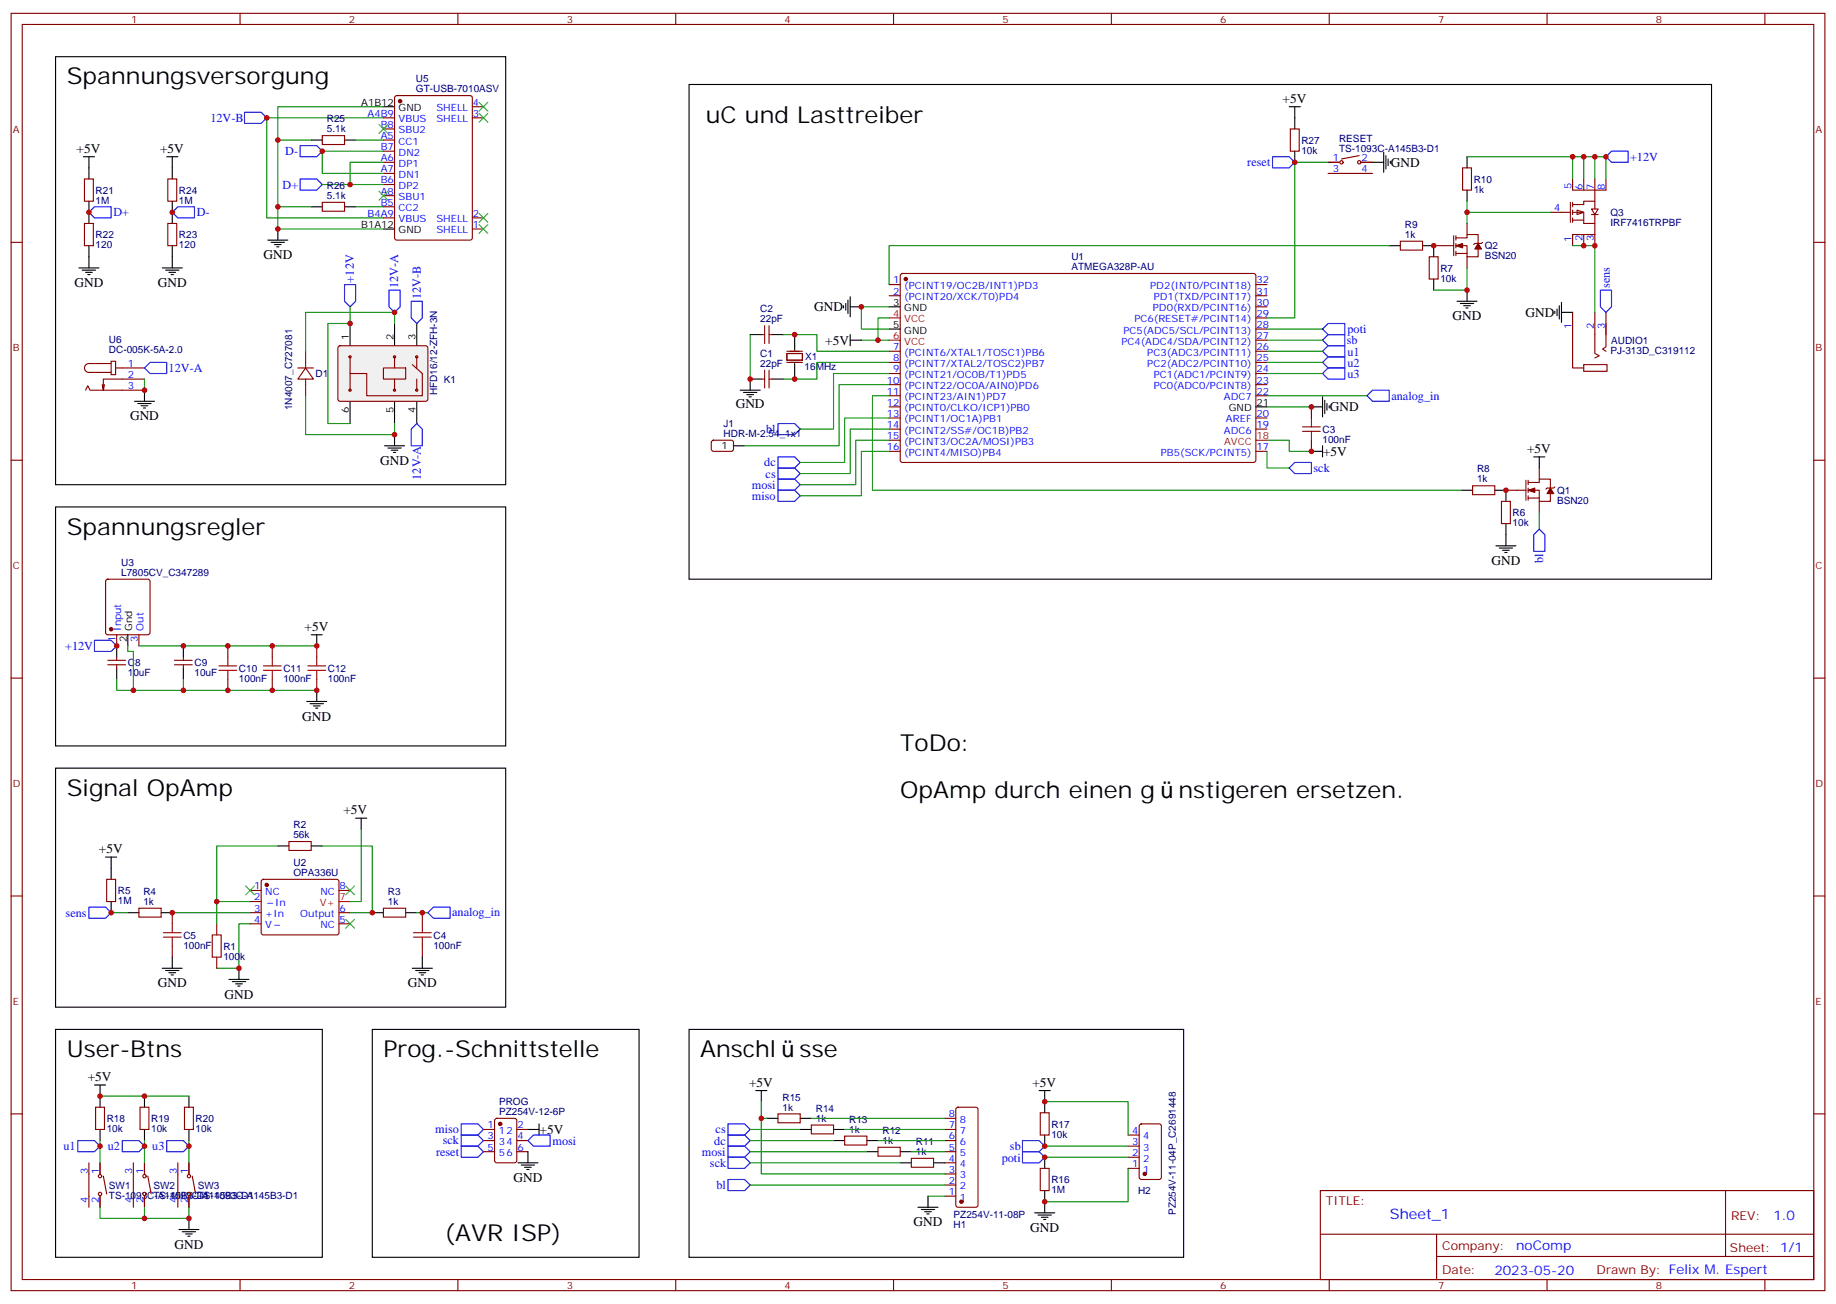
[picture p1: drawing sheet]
<svg xmlns="http://www.w3.org/2000/svg" width="583mm" height="414mm" viewBox="0 0 583 414" stroke-linecap="round" stroke-linejoin="round" font-family="sans-serif">
<g fill="none" stroke="#870000" stroke-width=".35">
<path d="M3.5 4.2h575.8v405.4h-575.8zM7.1 7.8h568.6v398.2h-568.6zM76.2 4.2v3.6M145.3 4.2v3.6M214.5 4.2v3.6M283.6 4.2v3.6M352.8 4.2v3.6M421.9 4.2v3.6M491.1 4.2v3.6M560.2 4.2v3.6M464.3 53.3h2.8v7h-2.8zM499.2 56.8v3.5h10.6v-3.5"/>
<path d="M502.7 56.8v3.5M506.2 56.8v7.1M3.5 76.9h3.6M444.5 76.6h7.1v2.8h-7.1zM455.1 78h6.3M461.4 74.8v6.3M462.1 75.5h3.6v-1.1h3.5v2.9M462.1 78h3.6v3.5h3.5v-2.5M462.1 74.8v1.4M462.1 77.3v1.4M462.1 79.7v1.4M465.7 70.9v3.5"/>
<path d="M470.6 76.9l-.3 .4h-2.2l-.3 .3M492.1 67.4h6.4M502.7 74.4v3.6M506.2 70.9v7.1M506.2 74.4h-7v3.6M575.7 76.9h3.6M282.2 90.3h3.6M282.2 93.8h3.6M286 87l.5-.2h111.7l.4 .7v58.8l-.7 .5-111.7-.1-.4-.7v-58.5zM398.6 90.3h3.6M398.6 93.8h3.6M398.6 97.4h3.6"/>
<path d="M453.7 81.5h2.8v7h-2.8zM462.1 80.4h3.6M465.7 81.5v3.5M241.7 106.2h1M242.7 103.4v5.6M242.7 117.5v5.6M244.1 103.4v5.6M244.1 117.5v5.6M244.1 106.2h1.1M249.8 112.2h4.9v2.1h-4.9zM249.8 111.5h4.9M249.8 115h4.9"/>
<path d="M282.2 111.5h3.6M282.2 115h3.6M282.2 118.5h3.6M398.6 111.5h3.6M398.6 115h3.6M398.6 118.5h3.6M398.6 107.9h3.6M398.6 104.4h3.6M398.6 100.9h3.6M226 139.9l.5-.2 5.9 .1 .4 .6v2.4l-.7 .4h-5.9l-.4-.7v-2.1zM241.7 120.3h1M244.1 120.3h1.1"/>
<path d="M282.2 122.1h3.6M282.2 125.6h3.6M282.2 129.1h3.6M282.2 132.6h3.6M282.2 136.2h3.6M282.2 139.7h3.6M398.6 122.1h3.6M398.6 125.6h3.6M398.6 132.6h3.6M398.6 136.2h3.6M416.3 129.1v3.5M416.3 139.7v3.5"/>
<path d="M3.5 146h3.6M282.2 143.2h3.6M398.6 143.2h3.6M467.4 154.2h7.1v2.8h-7.1zM476.6 159.1h2.8v7.1h-2.8zM478 155.6h6.4M484.4 152.4v6.3M485.1 153.1h3.5v-1.1h3.5v2.9M485.1 155.6h3.5v3.5h3.5v-2.5M485.1 158h3.5M485.1 152.4v1.4M485.1 154.9v1.4"/>
<path d="M485.1 157.3v1.4M488.6 148.5v3.5M488.6 159.1v3.5M493.5 154.5l-.3 .4h-2.1l-.4 .3M575.7 146h3.6M3.5 215.2h3.6M575.7 215.2h3.6M33.9 279h2.8v7.1h-2.8zM83.1 279.3l.5-.3h23.3l.5 .3 .2 .5-.1 16.5-.6 .4-23.6-.1-.4-.6v-16.2zM91.7 267.1h7.1v2.8h-7.1zM3.5 284.3h3.6M44.1 288.2h7.1v2.8h-7.1z"/>
<path d="M54.7 289.6v3.6M68.8 293.2v3.5M79.4 282.6h3.5M79.4 286.1h3.5M79.4 289.6h3.5M79.4 293.2h3.5M107.6 282.6h3.5M107.6 289.6h3.5M107.6 293.2h3.5M121.7 288.2h7.1v2.8h-7.1zM134.1 289.6v3.6M575.7 284.3h3.6"/>
<path d="M54.7 300.2v3.5M68.8 303.7v3.6M134.1 300.2v3.5M3.5 353.5h3.6M575.7 353.5h3.6M419.1 377.8h156.6v28.2h-156.6zM547.7 377.8v20.9M419.1 391.7h156.5M456 398.7h119.6M456 391.7v14.1M76.2 406v3.6M145.3 406v3.6"/>
<path d="M214.5 406v3.6M283.6 406v3.6M352.8 406v3.6M421.9 406v3.6M491.1 406v3.6M560.2 406v3.6"/>
</g>
<g fill="#870000" stroke="#870000" stroke-width=".35">
<path d="M492.1 154.9l1.1 1.7h-2.1z"/>
<path d="M485.1 155.6l2.1-.7v1.4z"/>
<path d="M469.2 77.3l1.1 1.7h-2.2z"/>
<path d="M462.1 78l2.2-.7v1.4z"/>
<circle cx="287.5" cy="88.5" r=".53"/>
<circle cx="84.7" cy="280.8" r=".53"/>
</g>
<g fill="none" stroke="#000" stroke-width=".35">
<path d="M465.7 49.7v3.6M441 78h3.5M451.6 78h3.5v3.5M465.7 60.3v3.6M267.8 97v.7M268.5 96.3v2.1M269.2 95.2v4.3M269.9 97.4h3.5M269.9 94.2v6.3M282.2 97.4h3.6M455.1 88.5v3.6M462.5 95.6h6.3"/>
<path d="M463.5 96.3h4.3M464.6 97h2.1M465.3 97.7h.7M465.7 92.1v3.5M238.1 106.2h3.6M245.2 106.2h3.5M252.2 106.2v4.9M252.2 115.4v4.9M269.9 106.2v3.5M269.9 107.9h3.5M282.2 104.4h3.6M234.9 123.8h6.4"/>
<path d="M236 124.5h4.2M237.1 125.2h2.1M237.8 125.9h.7M241.7 120.3h-3.6v3.5M245.2 120.3h3.5M398.6 129.1h3.6M416.3 129.1h3.5M419.8 125.9v6.4M420.5 127v4.2M421.2 128.1v2.1M421.9 128.8v.7M232.8 141.5h3.6"/>
<path d="M416.3 143.2h3.5M419.8 141.5v3.5M463.9 155.6h3.5M474.5 155.6h3.5v3.5M486.8 145h3.6M488.6 145v3.5M474.8 173.2h6.4M475.9 173.9h4.2M477 174.6h2.1M477.7 175.3h.7M478 166.2v7M112.9 259.6h3.5"/>
<path d="M114.7 259.6v3.6M33.5 272h3.5M35.3 272v7M88.2 268.5h3.5M98.8 268.5h3.5M35.3 286.1v3.5M40.6 289.6h3.5M51.2 289.6h3.5M118.2 289.6h3.5M128.8 289.6h3.5M51.5 307.3h6.4M52.6 308h4.2"/>
<path d="M53.6 308.7h2.1M54.3 309.4h.7M54.7 303.7v3.6M72.7 310.8h6.3M73.7 311.5h4.3M74.8 312.2h2.1M75.5 312.9h.7M75.8 307.3v3.5M130.9 307.3h6.3M131.9 308h4.3M133 308.7h2.1M133.7 309.4h.7"/>
<path d="M134.1 303.7v3.6"/>
</g>
<path d="M282.2 100.9h3.6M282.2 107.9h3.6M398.6 139.7h3.6M107.6 286.1h3.5" fill="none" stroke="#f00" stroke-width=".35"/>
<g fill="none" stroke="#008700" stroke-width=".35">
<path d="M441 78h-158.8v12.3M282.2 97.4h-8.8v7h8.8M465.7 85v7.1h-10.6M238.1 106.2v14.1M248.7 106.2h10.6v5.3h22.9M273.4 107.9h8.8M282.2 115h-22.9v5.3h-10.6M282.2 100.9h-3.5v7M282.2 118.5h-17.6v17.7h-10.6M402.2 107.9h17.6M402.2 104.4h17.6M282.2 122.1h-15.9v19.4h-29.9"/>
<path d="M402.2 139.7h7v3.5h7.1M402.2 129.1h14.1M402.2 125.6h31.7M488.6 162.6v5.3M88.2 268.5h-19.4v17.6M102.3 268.5h15.9v21.1h-7.1M114.7 263.2v22.9h-3.6M35.3 289.6h5.3M54.7 289.6h24.7M79.4 293.2h-3.6v14.1h-7M79.4 286.1h-10.6v7.1M132.3 289.6h3.5"/>
</g>
<g fill="none" stroke="#a10000" stroke-width=".35">
<path d="M413.5 136.9h5.6M413.5 135.5h5.6M416.3 132.6v2.9M416.3 136.9v2.8M51.9 297.4h5.6M51.9 296h5.6M54.7 293.2v2.8M54.7 297.4v2.8M67.4 296.7h2.8v7h-2.8zM131.2 297.4h5.7M131.2 296h5.7M134.1 293.2v2.8"/>
<path d="M134.1 297.4v2.8"/>
</g>
<path d="M78 281.2l2.8 2.8M80.8 281.2l-2.8 2.8M109.7 281.2l2.8 2.8M109.7 291.7l2.8 2.9M112.5 281.2l-2.8 2.8M112.5 291.7l-2.8 2.9" fill="none" stroke="#3c3" stroke-width=".35"/>
<path d="M419.8 107.9l1.8-1.7h5.3v3.5h-5.3zM421.6 102.7h5.3v3.5h-5.3l-1.8-1.8zM246.9 134.4h5.3l1.8 1.8-1.8 1.7h-5.3zM433.9 125.6l1.8-1.8h5.3v3.6h-5.3zM488.6 167.9l1.8 1.8v5.3h-3.6v-5.3zM28.2 287.9h5.3l1.8 1.7-1.8 1.8h-5.3zM135.8 289.6l1.8-1.7h5.3v3.5h-5.3z" fill="none" stroke="#00f" stroke-width=".35"/>
<g fill="#fff" stroke="#870000" stroke-width=".35">
<path d="M500.6 66.7l2.1 .7-2.1 .7z"/>
<path d="M505.2 66.3h2.1l-1.1 1.8z"/>
</g>
<g fill="none" stroke="#870000" stroke-width=".35">
<path d="M121.7 37.4h3.5M125.5 30.5l.4-.2h23.3l.7 .5v44.7l-.4 .6-23.6 .1-.6-.5-.1-44.7zM149.9 33.9h3.6M149.9 37.4h3.6M121.7 58.6h3.5M121.7 55h3.5M121.7 51.5h3.5M121.7 48h3.5M121.7 44.4h3.5M121.7 40.9h3.5M121.7 69.1h3.5M121.7 65.6h3.5"/>
<path d="M121.7 62.1h3.5M149.9 69.1h3.6M149.9 72.7h3.6M498.5 64.2v6.4M499.2 67.4h3.5v3.5h3.5v-2.8M499.2 64.9h3.5v-1h3.5v2.4M499.2 69.8h3.5M499.2 64.2v1.4M499.2 66.7v1.4M499.2 69.1v1.5M505.2 68.1h2.1M499.2 99.1v17.7h3.5"/>
<path d="M506.2 99.1v13.1l1.4 .7-1.4 .7M509.8 99.1v7.1M111.1 118.5h5.3v7.1h17.7v-7.1l-3.2 2.9M111.1 113.2v10.6M121.7 116.8h7.1v3.5h-7.1zM125.2 113.2v3.6M132.3 113.2v3.6M502.7 115.7h7.4v2.1h-7.4zM509.8 102.7v7.4l-1.1 .7 1.1 .7M125.2 120.3v3.5M132.3 120.3v3.5M33.7 184l.5-.2h12.7l.5 .2 .2 .5v16.2l-.2 .5-.5 .2h-12.7l-.5-.2-.2-.5v-16.2z"/>
<path d="M34.2 209.5h5.7M34.2 211h5.7M37 201.4v3.6M37 208.5v1M37 211v1M44.1 201.4v3.6M55.4 209.5h5.6M55.4 211h5.6M58.2 208.5v1M58.2 211v1M72.3 205v3.5M72.3 215.5v3.6"/>
<path d="M86.4 205v3.5M86.4 215.5v3.6M100.5 205v3.5M100.5 215.5v3.6M30.3 351.4h2.9v7h-2.9zM44.4 351.4h2.9v7h-2.9zM58.6 351.4h2.8v7h-2.8zM246.9 353.5h7.1v2.8h-7.1zM257.5 357h7.1v2.8h-7.1zM299.9 358.4h3.5M299.9 354.9h3.5M303.6 351.6l.5-.2h5.6l.5 .2 .2 .5v30.3l-.2 .5-.5 .2h-5.6l-.5-.2-.2-.5v-30.3z"/>
<path d="M330.2 353.1h2.8v7.1h-2.8zM361.8 356.9l.5-.2h5.6l.7 .4 .1 16.5-.5 .6-5.9 .1-.6-.5-.1-16.4zM28.2 369v14.1M31.7 369v3.5M31.7 379.6v3.5M32.8 373.2l1.1 5.7M42.3 369v14.1M45.9 369v3.5M45.9 379.6v3.5M46.9 373.2l1.1 5.7M56.4 369v14.1M60 369v3.5"/>
<path d="M60 379.6v3.5M61 373.2l1.1 5.7M268.1 360.5h7.1v2.9h-7.1zM278.7 364.1h7.1v2.8h-7.1zM289.3 367.6h7v2.8h-7zM299.9 379.6h3.5M299.9 376.1h3.5M299.9 372.5h3.5M299.9 369h3.5M299.9 365.5h3.5M299.9 361.9h3.5M330.2 370.8h2.8v7h-2.8z"/>
<path d="M358.1 370.8h3.5M358.1 367.2h3.5M358.1 363.7h3.5M358.1 360.2h3.5"/>
<circle cx="111.1" cy="113.2" r=".35"/>
<circle cx="125.2" cy="113.2" r=".35"/>
<circle cx="132.3" cy="113.2" r=".35"/>
<circle cx="111.1" cy="123.8" r=".35"/>
<circle cx="125.2" cy="123.8" r=".35"/>
<circle cx="132.3" cy="123.8" r=".35"/>
<circle cx="31.7" cy="373.2" r=".53"/>
<circle cx="31.7" cy="378.9" r=".53"/>
<circle cx="45.9" cy="373.2" r=".53"/>
<circle cx="45.9" cy="378.9" r=".53"/>
<circle cx="60" cy="373.2" r=".53"/>
<circle cx="60" cy="378.9" r=".53"/>
</g>
<g fill="none" stroke="#008700" stroke-width=".35">
<path d="M121.7 37.4h-37v31.7h37M121.7 33.9h-33.5v38.8h33.5M102.3 58.6h8.8M121.7 48h-19.4v7h19.4M121.7 51.5h-10.6v7.1h10.6M465.7 49.7h44.1v7.1M499.2 49.7v7.1M502.7 49.7v7.1M506.2 49.7v7.1M465.7 63.9v3.5M492.1 67.4h-26.4v3.5M499.2 78h7v21.1"/>
<path d="M402.2 111.5h17.6M402.2 115h17.6M402.2 118.5h17.6M282.2 132.6h-14.1v14.2h-14.1M282.2 136.2h-12.3v14.1h-15.9M282.2 139.7h-10.6v14.1h-17.6M402.2 143.2v5.3h7M37 215.5v3.6h21.2M40.6 205v1.7h1.7v12.4M44.1 205h56.4M58.2 215.5v3.6h42.3M31.7 347.8h28.3"/>
<path d="M238.1 358.4h15.9M241.7 349.6v22.9h58.2M241.7 354.9h1.7M257.5 354.9h42.4M268.1 358.4h31.8M331.6 349.6h26.5v10.6M31.7 361.9v7.1M45.9 361.9v7.1M60 361.9v7.1M238.1 361.9h26.5M238.1 365.5h37.1M238.1 369h47.7"/>
<path d="M238.1 376.1h61.8M278.7 361.9h21.2M289.3 365.5h10.6M294.6 379.6h5.3M331.6 367.2h26.5M331.6 363.7h26.5M358.1 370.8v10.6h-26.5M31.7 383.1v3.5h14.2v-3.5M60 383.1v3.5h-14.1"/>
</g>
<g fill="none" stroke="#00f" stroke-width=".35">
<path d="M95.2 46.2h5.3l1.8 1.8-1.8 1.7h-5.3zM95.2 56.8h5.3l1.8 1.8-1.8 1.7h-5.3zM509.8 49.7l1.7-1.7h5.3v3.5h-5.3zM30 65.6h5.3v3.5h-5.3l-1.8-1.7zM56.4 65.6h5.3v3.5h-5.3l-1.7-1.7zM508 92.1h3.5v5.3l-1.7 1.7-1.8-1.7zM419.8 111.5l1.8-1.8h5.3v3.5h-5.3zM419.8 118.5l1.8-1.7h5.3v3.5h-5.3zM421.6 113.2h5.3v3.6h-5.3l-1.8-1.8zM246.9 145h5.3l1.8 1.8-1.8 1.7h-5.3zM246.9 148.5h5.3l1.8 1.8-1.8 1.7h-5.3zM246.9 152h5.3l1.8 1.8-1.8 1.8h-5.3z"/>
<path d="M409.2 148.5l1.8-1.7h5.3v3.5h-5.3zM30 203.2h5.3l1.7 1.8-1.7 1.7h-5.3zM231.1 356.7h5.3l1.7 1.7-1.7 1.8h-5.3zM24.7 361.9h5.3l1.7 1.8-1.7 1.8h-5.3zM38.8 361.9h5.3l1.8 1.8-1.8 1.8h-5.3zM52.9 361.9h5.3l1.8 1.8-1.8 1.8h-5.3zM231.1 374.3h5.3l1.7 1.8-1.7 1.7h-5.3zM231.1 367.2h5.3l1.7 1.8-1.7 1.8h-5.3zM231.1 363.7h5.3l1.7 1.8-1.7 1.7h-5.3zM231.1 360.2h5.3l1.7 1.7-1.7 1.8h-5.3zM324.6 365.5h5.2l1.8 1.7-1.8 1.8h-5.2zM324.6 361.9h5.2l1.8 1.8-1.8 1.8h-5.2z"/>
</g>
<g fill="none" stroke="#000" stroke-width=".35">
<path d="M121.7 33.9h3.5M85 76.2h6.4M86.1 76.9h4.2M87.1 77.6h2.2M87.8 78.3h.7M88.2 72.7v3.5M121.7 72.7h3.5M25 85h6.4M26.1 85.7h4.2M27.2 86.4h2.1M27.9 87.1h.7M28.2 81.5v3.5"/>
<path d="M51.5 85h6.4M52.6 85.7h4.2M53.6 86.4h2.1M54.3 87.1h.7M54.7 81.5v3.5M493.5 98.8v.7M494.2 98.1v2.1M494.9 97v4.2M495.7 99.1h3.5M495.7 96v6.3M111.1 102.7v7M125.2 102.7v7"/>
<path d="M132.3 102.7v7M111.1 127.4v7M125.2 127.4v7M132.3 127.4v7M37 205v3.5M37 212v3.5M40.6 201.4v3.6M58.2 205v3.5M58.2 212v3.5M98.8 201.4h3.5M100.5 201.4v3.6M100.5 219.1v3.5"/>
<path d="M97.4 222.6h6.3M98.4 223.3h4.3M99.5 224h2.1M100.2 224.7h.7M17.6 243.8h142.9v75.8h-142.9zM218.7 326.7h157v72.3h-157zM30 344.3h3.5M31.7 344.3v7.1M31.7 358.4v3.5M45.9 347.8v3.6M45.9 358.4v3.5M60 347.8v3.6"/>
<path d="M60 358.4v3.5M239.9 346.1h3.5M241.7 346.1v3.5M243.4 354.9h3.5M254 358.4h3.5M254 354.9h3.5M264.6 358.4h3.5M329.8 346.1h3.6M331.6 346.1v7M264.6 361.9h3.5M275.2 365.5h3.5M275.2 361.9h3.5"/>
<path d="M285.8 369h3.5M285.8 365.5h3.5M294.6 379.6v3.5M296.3 369h3.6M331.6 360.2v3.5M331.6 367.2v3.6M331.6 377.8v7.1M56.8 390.2h6.3M57.9 390.9h4.2M58.9 391.6h2.1M59.6 392.3h.7M60 386.6v3.6"/>
<path d="M291.4 383.1h6.3M292.5 383.8h4.2M293.5 384.5h2.1M294.2 385.2h.7M328.4 384.9h6.4M329.5 385.6h4.2M330.6 386.3h2.1M331.3 387h.7"/>
</g>
<g fill="#870000" stroke="#870000" stroke-width=".35">
<circle cx="305.2" cy="381.4" r=".53"/>
<circle cx="363.4" cy="372.5" r=".53"/>
<circle cx="35.3" cy="199.7" r=".53"/>
<circle cx="127" cy="32.1" r=".53"/>
</g>
<path d="M69.5 212.7h5.6M69.5 211.3h5.6M72.3 208.5v2.8M72.3 212.7v2.8M83.6 212.7h5.7M83.6 211.3h5.7M86.4 208.5v2.8M86.4 212.7v2.8M97.7 212.7h5.7M97.7 211.3h5.7M100.5 208.5v2.8M100.5 212.7v2.8" fill="none" stroke="#a10000" stroke-width=".35"/>
<path d="M152 32.5l2.9 2.8M152 36l2.9 2.8M154.9 32.5l-2.9 2.8M154.9 36l-2.9 2.8M152 71.3l2.9 2.8M152 67.7l2.9 2.9M154.9 71.3l-2.9 2.8M154.9 67.7l-2.9 2.9" fill="none" stroke="#3c3" stroke-width=".35"/>
<path d="M107.5 109.9l.4-.2 27.5 .1 .4 .6v16.5l-.7 .5-27.4-.1-.5-.7v-16.2z" fill="#f0f0f0" stroke="#870000" stroke-width=".35"/>
<g fill="none" stroke="#870000" stroke-width=".35">
<path d="M26.8 56.8h2.8v7.1h-2.8zM53.3 56.8h2.8v7.1h-2.8zM102.3 43h7.1v2.9h-7.1zM409.6 40.9h2.8v7.1h-2.8zM421.6 55h14.1M421.6 51.5h3.5M431.4 49.4l-5.6 1M432.2 51.5h3.5M26.8 70.9h2.8v7.1h-2.8zM53.3 70.9h2.8v7.1h-2.8zM102.3 64.2h7.1v2.8h-7.1zM35.3 114.7h1.4v4.2h-1.4z"/>
<path d="M35.3 115.4h-7.1a1.41 1.41 0 0 0-1.4 1.4 1.41 1.41 0 0 0 1.4 1.4h7.1M36.7 116.8h9.2M94.5 116.8h5M97 116.8l2.5 3.5h-5zM97 111.5v5.3M111.1 113.2v10.6M121.7 116.8h7.1v3.5h-7.1zM125.2 113.2v3.6M130.9 115.7l3.2 2.8v7.1h-17.7v-7.1h-5.3M132.3 113.2v3.6M27.2 123.8l.7-1.4 .7 1.4h17.3M33.2 122.1l-.4 1.7"/>
<path d="M45.9 120.3h-13.1v3.5l-.3-1.7M97 120.3v5.3M125.2 120.3v3.5M132.3 120.3v3.5M153.5 358.4h3.5M157.2 355.1l.5-.2h5.6l.7 .4v13l-.4 .7h-5.9l-.7-.5v-12.9zM164 358.4h3.6M153.5 365.5h3.5M153.5 361.9h3.5M164 365.5h3.6M164 361.9h3.6"/>
<circle cx="425.8" cy="51.5" r=".53"/>
<circle cx="431.4" cy="51.5" r=".53"/>
<circle cx="111.1" cy="113.2" r=".35"/>
<circle cx="125.2" cy="113.2" r=".35"/>
<circle cx="132.3" cy="113.2" r=".35"/>
<circle cx="111.1" cy="123.8" r=".35"/>
<circle cx="125.2" cy="123.8" r=".35"/>
<circle cx="132.3" cy="123.8" r=".35"/>
</g>
<path d="M77.6 35.6h5.3l1.8 1.8-1.8 1.8h-5.3zM403.9 49.7h5.3l1.8 1.8-1.8 1.8h-5.3zM109.4 90.3h3.5v5.3l-1.8 1.8-1.7-1.8zM123.5 92.1h3.5v5.3l-1.8 1.7-1.7-1.7zM130.5 95.6h3.6v5.3l-1.8 1.8-1.8-1.8zM47.6 115h5.3v3.5h-5.3l-1.7-1.7zM132.3 134.4l1.8 1.8v5.3h-3.6v-5.3zM246.9 155.6h5.3l1.8 1.7-1.8 1.8h-5.3zM146.4 356.7h5.3l1.8 1.7-1.8 1.8h-5.3zM146.4 363.7h5.3l1.8 1.8-1.8 1.7h-5.3zM146.4 360.2h5.3l1.8 1.7-1.8 1.8h-5.3zM167.6 361.9l1.7-1.7h5.3v3.5h-5.3z" fill="none" stroke="#00f" stroke-width=".35"/>
<path d="M88.2 44.4h10.6M112.9 44.4h8.8M421.6 51.5h-10.6v49.4h-8.8M88.2 65.6h10.6M112.9 65.6h8.8M111.1 97.4v5.3h-7v31.7h7M125.2 102.7v-3.6h-28.2v12.4M45.9 120.3v3.5M97 125.6v12.3h28.2v-3.5M282.2 125.6h-5.3v30h187M282.2 143.2h-8.8v14.1h-19.4" fill="none" stroke="#008700" stroke-width=".35"/>
<g fill="none" stroke="#000" stroke-width=".35">
<path d="M17.6 18h142.9v135.8h-142.9zM218.7 26.8h324.6v157h-324.6zM409.2 33.9h3.5M411 33.9v7M26.5 49.7h3.5M28.2 49.7v7.1M52.9 49.7h3.5M54.7 49.7v7.1M98.8 44.4h3.5M109.4 44.4h3.5M411 48v3.5M435.7 51.5h3.5"/>
<path d="M439.2 48.3v6.4M439.9 49.4v4.2M440.6 50.4v2.2M441.3 51.2v.7M28.2 63.9v7M28.2 78v3.5M54.7 63.9v7M54.7 78v3.5M98.8 65.6h3.5M109.4 65.6h3.5M42.7 127.4h6.3M43.7 128.1h4.3"/>
<path d="M44.8 128.8h2.1M45.5 129.5h.7M45.9 123.8v3.6M125.2 137.9v3.6M122.1 141.5h6.3M123.1 142.2h4.3M124.2 142.9h2.1M124.9 143.6h.7M17.6 160.9h142.9v75.8h-142.9zM17.6 326.7h84.7v72.3h-84.7zM118.2 326.7h84.6v72.3h-84.6zM167.6 358.4h3.5"/>
<path d="M171.1 356.7v3.5M164.4 369h6.3M165.5 369.7h4.2M166.5 370.4h2.1M167.2 371.1h.7M167.6 365.5v3.5"/>
</g>
<path d="M120.3 39.5l2.8 2.8M123.1 39.5l-2.8 2.8M120.3 60.7l2.8 2.8M123.1 60.7l-2.8 2.8" fill="none" stroke="#3c3" stroke-width=".35"/>
<circle cx="158.7" cy="356.7" r=".53" fill="#870000" stroke="#870000" stroke-width=".35"/>
<g fill="#c00">
<circle cx="238.1" cy="120.3" r=".88"/>
<circle cx="278.7" cy="107.9" r=".88"/>
<circle cx="273.4" cy="97.4" r=".88"/>
<circle cx="252.2" cy="106.2" r=".88"/>
<circle cx="252.2" cy="120.3" r=".88"/>
<circle cx="75.8" cy="307.3" r=".88"/>
<circle cx="118.2" cy="289.6" r=".88"/>
<circle cx="68.8" cy="286.1" r=".88"/>
<circle cx="134.1" cy="289.6" r=".88"/>
<circle cx="35.3" cy="289.6" r=".88"/>
<circle cx="54.7" cy="289.6" r=".88"/>
<circle cx="416.3" cy="143.2" r=".88"/>
<circle cx="416.3" cy="129.1" r=".88"/>
<circle cx="478" cy="155.6" r=".88"/>
<circle cx="455.1" cy="78" r=".88"/>
<circle cx="465.7" cy="67.4" r=".88"/>
<circle cx="509.8" cy="49.7" r=".88"/>
<circle cx="499.2" cy="49.7" r=".88"/>
<circle cx="502.7" cy="49.7" r=".88"/>
<circle cx="506.2" cy="49.7" r=".88"/>
<circle cx="502.7" cy="78" r=".88"/>
<circle cx="506.2" cy="78" r=".88"/>
<circle cx="241.7" cy="354.9" r=".88"/>
<circle cx="331.6" cy="381.4" r=".88"/>
<circle cx="331.6" cy="367.2" r=".88"/>
<circle cx="331.6" cy="349.6" r=".88"/>
<circle cx="331.6" cy="363.7" r=".88"/>
<circle cx="45.9" cy="386.6" r=".88"/>
<circle cx="60" cy="386.6" r=".88"/>
<circle cx="31.8" cy="347.8" r=".88"/>
<circle cx="45.9" cy="347.8" r=".88"/>
<circle cx="31.8" cy="363.7" r=".88"/>
<circle cx="45.9" cy="363.7" r=".88"/>
<circle cx="60" cy="363.7" r=".88"/>
<circle cx="37" cy="205" r=".88"/>
<circle cx="58.2" cy="205" r=".88"/>
<circle cx="72.3" cy="205" r=".88"/>
<circle cx="86.4" cy="205" r=".88"/>
<circle cx="86.4" cy="219.1" r=".88"/>
<circle cx="72.3" cy="219.1" r=".88"/>
<circle cx="58.2" cy="219.1" r=".88"/>
<circle cx="42.3" cy="219.1" r=".88"/>
<circle cx="100.5" cy="219.1" r=".88"/>
<circle cx="100.5" cy="205" r=".88"/>
<circle cx="102.3" cy="48" r=".88"/>
<circle cx="111.1" cy="58.6" r=".88"/>
<circle cx="88.2" cy="72.7" r=".88"/>
<circle cx="465.7" cy="92.1" r=".88"/>
<circle cx="45.9" cy="123.8" r=".88"/>
<circle cx="84.7" cy="37.4" r=".88"/>
<circle cx="125.2" cy="137.9" r=".88"/>
<circle cx="111.1" cy="102.7" r=".88"/>
<circle cx="125.2" cy="99.1" r=".88"/>
<circle cx="88.2" cy="65.6" r=".88"/>
<circle cx="88.2" cy="44.4" r=".88"/>
<circle cx="411" cy="51.5" r=".88"/>
<circle cx="28.2" cy="67.4" r=".88"/>
<circle cx="54.7" cy="67.4" r=".88"/>
</g>
<g font-size="7.4">
<text x="21.2" y="26.8">Spannungsversorgung</text>
<text x="224" y="39.2">uC und Lasttreiber</text>
<text x="21.2" y="169.7">Spannungsregler</text>
<text x="285.8" y="238.5">ToDo:</text>
<text x="21.2" y="252.6">Signal OpAmp</text>
<text x="285.8" y="253.3">OpAmp durch einen g</text>
<text x="374.1" y="253.3">nstigeren ersetzen.</text>
<text x="21.2" y="335.5">User-Btns</text>
<text x="121.7" y="335.5">Prog.-Schnittstelle</text>
<text x="222.2" y="335.5">Anschl</text>
<text x="253.8" y="335.5">sse</text>
<text x="141.1" y="393.7">(AVR ISP)</text>
</g>
<text font-size="4.6" fill="#00f" x="441.2" y="386.9">Sheet_1</text>
<g font-size="4.2">
<text x="407.1" y="32.7">+5V</text>
<text x="24.3" y="48.6">+5V</text>
<text x="50.8" y="48.6">+5V</text>
<text x="441.5" y="52.9">GND</text>
<text x="83.6" y="82.3">GND</text>
<text x="23.6" y="91.1">GND</text>
<text x="50.1" y="91.1">GND</text>
<text x="258.4" y="98.8">GND</text>
<text x="461.1" y="101.7">GND</text>
<text x="484.2" y="100.5">GND</text>
<text x="261.9" y="109.3">+5V</text>
<text x="233.5" y="129.5">GND</text>
<text x="422.1" y="130.5">GND</text>
<text x="41.3" y="133.4">GND</text>
<text x="484.7" y="143.8">+5V</text>
<text x="120.7" y="147.5">GND</text>
<text x="420" y="144.6">+5V</text>
<text x="473.4" y="179.3">GND</text>
<text x="96.7" y="200.3">+5V</text>
<text x="96" y="228.7">GND</text>
<text x="109" y="258.5">+5V</text>
<text x="31.4" y="270.8">+5V</text>
<text x="50.1" y="313.3">GND</text>
<text x="71.3" y="316.9">GND</text>
<text x="129.5" y="313.3">GND</text>
<text x="27.9" y="343.1">+5V</text>
<text x="237.8" y="344.9">+5V</text>
<text x="327.7" y="344.9">+5V</text>
<text x="171.3" y="359.8">+5V</text>
<text x="163" y="375.1">GND</text>
<text x="290" y="389.2">GND</text>
<text x="327" y="391">GND</text>
<text x="55.4" y="396.2">GND</text>
</g>
<g font-size="4.2" fill="#00f">
<text x="562.9" y="387.1">1.0</text>
<text x="481.3" y="396.6">noComp</text>
<text x="474.4" y="404.5">2023-05-20</text>
</g>
<g font-size="3.9" fill="#00f">
<text x="66.8" y="38.7">12V-B</text>
<text x="90.6" y="49.3">D-</text>
<text x="395.9" y="52.7">reset</text>
<text x="517.4" y="50.9">+12V</text>
<text x="89.7" y="59.8">D+</text>
<text x="36" y="68.6">D+</text>
<text x="62.4" y="68.6">D-</text>
<text x="112.4" y="89.6" transform="rotate(-90 112.4 89.6)">+12V</text>
<text x="126.4" y="91.5" transform="rotate(-90 126.4 91.5)">12V-A</text>
<text x="133.5" y="94.9" transform="rotate(-90 133.5 94.9)">12V-B</text>
<text x="511" y="91.4" transform="rotate(-90 511 91.4)">sens</text>
<text x="427.7" y="105.6">poti</text>
<text x="427.5" y="109.1">sb</text>
<text x="427.7" y="112.8">u1</text>
<text x="53.5" y="118">12V-A</text>
<text x="427.7" y="116.4">u2</text>
<text x="427.7" y="119.9">u3</text>
<text x="441.7" y="126.9">analog_in</text>
<text x="243.2" y="137.4">bl</text>
<text x="242.6" y="148">dc</text>
<text x="416.9" y="149.7">sck</text>
<text x="133.6" y="152.2" transform="rotate(-90 133.6 152.2)">12V-A</text>
<text x="238.7" y="155.1">mosi</text>
<text x="243" y="151.6">cs</text>
<text x="238.7" y="158.5">miso</text>
<text x="489.9" y="178.6" transform="rotate(-90 489.9 178.6)">bl</text>
<text x="20.7" y="206.2">+12V</text>
<text x="20.8" y="290.9">sens</text>
<text x="143.5" y="290.8">analog_in</text>
<text x="138.1" y="359.6">miso</text>
<text x="227.1" y="359.7">cs</text>
<text x="20.1" y="365">u1</text>
<text x="34.2" y="365">u2</text>
<text x="48.3" y="365">u3</text>
<text x="140.5" y="363.2">sck</text>
<text x="175.4" y="363.3">mosi</text>
<text x="226.7" y="363.2">dc</text>
<text x="320.6" y="365">sb</text>
<text x="138.4" y="366.7">reset</text>
<text x="222.8" y="366.7">mosi</text>
<text x="225.3" y="370.3">sck</text>
<text x="318" y="368.7">poti</text>
<text x="227.4" y="377.3">bl</text>
</g>
<g font-size="3.9" fill="#800">
<text x="420.9" y="382.4">TITLE:</text>
<text x="549.5" y="387.1">REV:</text>
<text x="457.8" y="396.6">Company:</text>
<text x="549.1" y="397.2">Sheet: 1/1</text>
<text x="457.8" y="404.3">Date:</text>
<text x="506.8" y="404.4">Drawn By: Felix M. Espert</text>
</g>
<g font-size="3.2" fill="#800">
<text x="41.6" y="7.2">1</text>
<text x="110.8" y="7.2">2</text>
<text x="179.9" y="7.2">3</text>
<text x="249.1" y="7.2">4</text>
<text x="318.2" y="7.2">5</text>
<text x="387.3" y="7.2">6</text>
<text x="456.5" y="7.2">7</text>
<text x="525.6" y="7.2">8</text>
<text x="4.1" y="42.3">A</text>
<text x="576.3" y="42.3">A</text>
<text x="4.1" y="111.5">B</text>
<text x="576.3" y="111.5">B</text>
<text x="4.1" y="180.6">C</text>
<text x="576.3" y="180.6">C</text>
<text x="4.1" y="249.8">D</text>
<text x="576.3" y="249.8">D</text>
<text x="4.1" y="318.9">E</text>
<text x="576.3" y="318.9">E</text>
<text x="41.6" y="409">1</text>
<text x="110.8" y="409">2</text>
<text x="179.9" y="409">3</text>
<text x="249.1" y="409">4</text>
<text x="318.2" y="409">5</text>
<text x="387.3" y="409">6</text>
<text x="456.5" y="409">7</text>
<text x="525.6" y="409">8</text>
</g>
<g font-size="3.2" fill="#000080">
<text x="132" y="29.1">GT-USB-7010ASV</text>
<text x="132" y="25.9">U5</text>
<text x="103.7" y="42">5.1k</text>
<text x="103.7" y="38.8">R25</text>
<text x="413.1" y="45.6">R27</text>
<text x="425.1" y="45.2">RESET</text>
<text x="413.1" y="48.8">10k</text>
<text x="425.1" y="48.3">TS-1093C-A145B3-D1</text>
<text x="103.7" y="60">R26</text>
<text x="467.8" y="57.9">R10</text>
<text x="30.3" y="64.6">1M</text>
<text x="30.3" y="61.5">R21</text>
<text x="56.8" y="64.6">1M</text>
<text x="56.8" y="61.5">R24</text>
<text x="103.7" y="63.1">5.1k</text>
<text x="467.8" y="61.2">1k</text>
<text x="511.2" y="71.7">IRF7416TRPBF</text>
<text x="511.2" y="68.5">Q3</text>
<text x="30.3" y="75.6">R22</text>
<text x="56.8" y="75.6">R23</text>
<text x="445.9" y="75.5">1k</text>
<text x="445.9" y="72.3">R9</text>
<text x="30.3" y="78.8">120</text>
<text x="56.8" y="78.8">120</text>
<text x="340.1" y="82.5">U1</text>
<text x="471.3" y="82.3">BSN20</text>
<text x="471.3" y="79.1">Q2</text>
<text x="340.1" y="85.7">ATMEGA328P-AU</text>
<text x="457.2" y="89.3">10k</text>
<text x="457.2" y="86.2">R7</text>
<text x="241.3" y="99.1">C2</text>
<text x="241.3" y="102.3">22pF</text>
<text x="34.6" y="112.1">DC-005K-5A-2.0</text>
<text x="34.6" y="108.9">U6</text>
<text x="241.3" y="113.2">C1</text>
<text x="511.2" y="112.5">PJ-313D_C319112</text>
<text x="511.4" y="109.3">AUDIO1</text>
<text x="100.2" y="119.7">D1</text>
<text x="241.3" y="116.4">22pF</text>
<text x="255.4" y="117.6">16MHz</text>
<text x="255.6" y="114.4">X1</text>
<text x="138.7" y="125.4" transform="rotate(-90 138.7 125.4)">HFD16/12-ZFH-3N</text>
<text x="140.9" y="121.4">K1</text>
<text x="92.8" y="130.1" transform="rotate(-90 92.8 130.1)">1N4007_C727081</text>
<text x="229.7" y="135.5">J1</text>
<text x="419.8" y="137.3">C3</text>
<text x="229.7" y="138.6">HDR-M-2.54_1x1</text>
<text x="419.8" y="140.5">100nF</text>
<text x="468.9" y="149.9">R8</text>
<text x="468.9" y="153.1">1k</text>
<text x="494.2" y="159.9">BSN20</text>
<text x="494.2" y="156.7">Q1</text>
<text x="480.1" y="167">10k</text>
<text x="480.1" y="163.8">R6</text>
<text x="38.5" y="179.5">U3</text>
<text x="38.5" y="182.7">L7805CV_C347289</text>
<text x="40.6" y="214.6">10uF</text>
<text x="40.6" y="211.4">C8</text>
<text x="61.7" y="214.6">10uF</text>
<text x="61.7" y="211.4">C9</text>
<text x="75.9" y="213.2">C10</text>
<text x="90" y="213.2">C11</text>
<text x="104.1" y="213.2">C12</text>
<text x="75.8" y="216.3">100nF</text>
<text x="90" y="216.3">100nF</text>
<text x="104.1" y="216.3">100nF</text>
<text x="93.1" y="262.8">R2</text>
<text x="93.1" y="266">56k</text>
<text x="93.1" y="274.8">U2</text>
<text x="93.1" y="278">OPA336U</text>
<text x="37.4" y="286.9">1M</text>
<text x="37.4" y="283.7">R5</text>
<text x="45.5" y="287.2">1k</text>
<text x="45.5" y="284">R4</text>
<text x="123.1" y="287.2">1k</text>
<text x="123.1" y="284">R3</text>
<text x="58.2" y="297.8">C5</text>
<text x="137.6" y="297.8">C4</text>
<text x="58.2" y="301">100nF</text>
<text x="70.9" y="304.5">100k</text>
<text x="70.9" y="301.4">R1</text>
<text x="137.6" y="301">100nF</text>
<text x="158.4" y="353.7">PZ254V-12-6P</text>
<text x="158.4" y="350.5">PROG</text>
<text x="248.4" y="352.4">1k</text>
<text x="248.4" y="349.2">R15</text>
<text x="259" y="352.8">R14</text>
<text x="33.9" y="359.2">10k</text>
<text x="33.9" y="356">R18</text>
<text x="48" y="359.2">10k</text>
<text x="48" y="356">R19</text>
<text x="62.1" y="359.2">10k</text>
<text x="62.1" y="356">R20</text>
<text x="258.9" y="356">1k</text>
<text x="269.5" y="359.5">1k</text>
<text x="269.5" y="356.3">R13</text>
<text x="280.1" y="359.8">R12</text>
<text x="333.7" y="357.8">R17</text>
<text x="280.1" y="363">1k</text>
<text x="290.7" y="363.4">R11</text>
<text x="333.7" y="361">10k</text>
<text x="290.7" y="366.5">1k</text>
<text x="34.6" y="377.2">SW1</text>
<text x="48.7" y="377.2">SW2</text>
<text x="62.8" y="377.2">SW3</text>
<text x="333.7" y="375.4">R16</text>
<text x="34.6" y="380.4">TS-1093C-A145B3-D1</text>
<text x="48.7" y="380.4">TS-1093C-A145B3-D1</text>
<text x="62.8" y="380.4">TS-1093C-A145B3-D1</text>
<text x="333.7" y="378.6">1M</text>
<text x="361.3" y="378.9">H2</text>
<text x="302.7" y="386.6">PZ254V-11-08P</text>
<text x="302.7" y="389.8">H1</text>
<text x="373.2" y="385.6" transform="rotate(-90 373.2 385.6)">PZ254V-11-04P_C2691448</text>
</g>
<g font-size="3.2">
<text x="114.7" y="33.5">A1B12</text>
<text x="126.5" y="35.3">GND</text>
<text x="114.7" y="72.3">B1A12</text>
<text x="126.5" y="74.1">GND</text>
<text x="283.6" y="97">3</text>
<text x="287.1" y="98.8">GND</text>
<text x="110.8" y="107.9" transform="rotate(-90 110.8 107.9)">1</text>
<text x="124.9" y="107.9" transform="rotate(-90 124.9 107.9)">2</text>
<text x="131.9" y="107.9" transform="rotate(-90 131.9 107.9)">3</text>
<text x="283.6" y="104.1">5</text>
<text x="287.1" y="105.8">GND</text>
<text x="110.8" y="131.1" transform="rotate(-90 110.8 131.1)">6</text>
<text x="124.9" y="131.1" transform="rotate(-90 124.9 131.1)">5</text>
<text x="131.9" y="131.1" transform="rotate(-90 131.9 131.1)">4</text>
<text x="390.1" y="130.5">GND</text>
<text x="398.8" y="128.8">21</text>
<text x="229.1" y="142.5">1</text>
<text x="40.2" y="203.6" transform="rotate(-90 40.2 203.6)">2</text>
<text x="42" y="200.1" transform="rotate(-90 42 200.1)">Gnd</text>
</g>
<g font-size="3.2" fill="#00f">
<text x="138.5" y="35.3">SHELL</text>
<text x="150.1" y="33.5">4</text>
<text x="116.7" y="37">A4B9</text>
<text x="120.9" y="40.6">B8</text>
<text x="126.5" y="38.8">VBUS</text>
<text x="138.5" y="38.8">SHELL</text>
<text x="150.1" y="37">3</text>
<text x="120.9" y="47.6">B7</text>
<text x="120.9" y="44.1">A5</text>
<text x="126.5" y="45.9">CC1</text>
<text x="126.5" y="42.3">SBU2</text>
<text x="120.9" y="51.2">A6</text>
<text x="126.5" y="52.9">DP1</text>
<text x="126.5" y="49.4">DN2</text>
<text x="423.1" y="51.2">1</text>
<text x="432.2" y="51.2">2</text>
<text x="120.9" y="58.2">B6</text>
<text x="120.9" y="54.7">A7</text>
<text x="126.5" y="60">DP2</text>
<text x="126.5" y="56.4">DN1</text>
<text x="423.1" y="54.7">3</text>
<text x="432.2" y="54.7">4</text>
<text x="498.8" y="60" transform="rotate(-90 498.8 60)">5</text>
<text x="120.9" y="65.3">B5</text>
<text x="120.9" y="61.7">A8</text>
<text x="126.5" y="63.5">SBU1</text>
<text x="502.4" y="60.3" transform="rotate(-90 502.4 60.3)">6</text>
<text x="505.9" y="60.3" transform="rotate(-90 505.9 60.3)">7</text>
<text x="509.4" y="60.3" transform="rotate(-90 509.4 60.3)">8</text>
<text x="116.7" y="68.8">B4A9</text>
<text x="126.5" y="70.6">VBUS</text>
<text x="126.5" y="67">CC2</text>
<text x="138.5" y="70.6">SHELL</text>
<text x="150.1" y="68.8">2</text>
<text x="493.3" y="67">4</text>
<text x="138.5" y="74.1">SHELL</text>
<text x="150.1" y="72.3">1</text>
<text x="498.8" y="76.8" transform="rotate(-90 498.8 76.8)">1</text>
<text x="502.4" y="76.5" transform="rotate(-90 502.4 76.5)">2</text>
<text x="505.9" y="76.5" transform="rotate(-90 505.9 76.5)">3</text>
<text x="283.6" y="90">1</text>
<text x="398.8" y="90">32</text>
<text x="283.6" y="93.5">2</text>
<text x="287.1" y="91.7">(PCINT19/OC2B/INT1)PD3</text>
<text x="287.1" y="95.2">(PCINT20/XCK/T0)PD4</text>
<text x="365.1" y="91.7">PD2(INT0/PCINT18)</text>
<text x="366.2" y="95.2">PD1(TXD/PCINT17)</text>
<text x="398.8" y="93.5">31</text>
<text x="366" y="98.8">PD0(RXD/PCINT16)</text>
<text x="398.8" y="100.5">29</text>
<text x="398.8" y="97">30</text>
<text x="356.6" y="105.8">PC5(ADC5/SCL/PCINT13)</text>
<text x="360.1" y="102.3">PC6(RESET#/PCINT14)</text>
<text x="398.8" y="107.6">27</text>
<text x="398.8" y="104.1">28</text>
<text x="498.8" y="104.4" transform="rotate(-90 498.8 104.4)">1</text>
<text x="505.9" y="104.4" transform="rotate(-90 505.9 104.4)">2</text>
<text x="509.4" y="104.4" transform="rotate(-90 509.4 104.4)">3</text>
<text x="283.6" y="111.1">7</text>
<text x="287.1" y="112.9">(PCINT6/XTAL1/TOSC1)PB6</text>
<text x="356" y="109.4">PC4(ADC4/SDA/PCINT12)</text>
<text x="364.2" y="112.9">PC3(ADC3/PCINT11)</text>
<text x="398.8" y="111.1">26</text>
<text x="40.6" y="119.9">2</text>
<text x="40.6" y="116.4">1</text>
<text x="283.6" y="114.7">8</text>
<text x="283.6" y="118.2">9</text>
<text x="287.1" y="116.4">(PCINT7/XTAL2/TOSC2)PB7</text>
<text x="287.1" y="119.9">(PCINT21/OC0B/T1)PD5</text>
<text x="364.2" y="116.4">PC2(ADC2/PCINT10)</text>
<text x="366.2" y="119.9">PC1(ADC1/PCINT9)</text>
<text x="398.8" y="118.2">24</text>
<text x="398.8" y="114.7">25</text>
<text x="40.6" y="123.5">3</text>
<text x="281.5" y="121.7">10</text>
<text x="281.5" y="125.2">11</text>
<text x="287.1" y="123.5">(PCINT22/OC0A/AIN0)PD6</text>
<text x="366.2" y="123.5">PC0(ADC0/PCINT8)</text>
<text x="398.8" y="125.2">22</text>
<text x="398.8" y="121.7">23</text>
<text x="281.5" y="128.8">12</text>
<text x="287.1" y="127">(PCINT23/AIN1)PD7</text>
<text x="287.1" y="130.5">(PCINT0/CLKO/ICP1)PB0</text>
<text x="388.5" y="127">ADC7</text>
<text x="281.5" y="132.3">13</text>
<text x="281.5" y="135.8">14</text>
<text x="287.1" y="134.1">(PCINT1/OC1A)PB1</text>
<text x="287.1" y="137.6">(PCINT2/SS#/OC1B)PB2</text>
<text x="388.5" y="137.6">ADC6</text>
<text x="389.1" y="134.1">AREF</text>
<text x="398.8" y="135.8">19</text>
<text x="398.8" y="132.3">20</text>
<text x="281.5" y="139.3">15</text>
<text x="281.5" y="142.9">16</text>
<text x="287.1" y="141.1">(PCINT3/OC2A/MOSI)PB3</text>
<text x="398.8" y="142.9">17</text>
<text x="287.1" y="144.6">(PCINT4/MISO)PB4</text>
<text x="368.5" y="144.6">PB5(SCK/PCINT5)</text>
<text x="36.7" y="203.6" transform="rotate(-90 36.7 203.6)">1</text>
<text x="38.5" y="200.1" transform="rotate(-90 38.5 200.1)">Input</text>
<text x="43.7" y="203.6" transform="rotate(-90 43.7 203.6)">3</text>
<text x="45.5" y="200.1" transform="rotate(-90 45.5 200.1)">Out</text>
<text x="80.7" y="282.2">1</text>
<text x="80.7" y="285.8">2</text>
<text x="84.2" y="284">NC</text>
<text x="87.4" y="287.5">In</text>
<text x="101.7" y="284">NC</text>
<text x="107.8" y="282.2">8</text>
<text x="80.7" y="289.3">3</text>
<text x="80.7" y="292.8">4</text>
<text x="84.2" y="291">+In</text>
<text x="95.3" y="291">Output</text>
<text x="107.8" y="292.8">5</text>
<text x="107.8" y="289.3">6</text>
<text x="84.2" y="294.6">V</text>
<text x="101.7" y="294.6">NC</text>
<text x="154.8" y="358.1">1</text>
<text x="158.3" y="359.8">12</text>
<text x="164.2" y="358.1">2</text>
<text x="301.2" y="358.1">7</text>
<text x="301.2" y="354.5">8</text>
<text x="304.7" y="359.8">7</text>
<text x="304.7" y="356.3">8</text>
<text x="359.4" y="359.8">4</text>
<text x="154.8" y="361.6">3</text>
<text x="154.8" y="365.1">5</text>
<text x="158.3" y="363.4">34</text>
<text x="164.2" y="365.1">6</text>
<text x="164.2" y="361.6">4</text>
<text x="301.2" y="365.1">5</text>
<text x="301.2" y="361.6">6</text>
<text x="304.7" y="363.4">6</text>
<text x="359.4" y="363.4">3</text>
<text x="362.9" y="365.1">3</text>
<text x="362.9" y="361.6">4</text>
<text x="158.3" y="366.9">56</text>
<text x="301.2" y="368.7">4</text>
<text x="304.7" y="370.4">4</text>
<text x="304.7" y="366.9">5</text>
<text x="359.4" y="370.4">1</text>
<text x="359.4" y="366.9">2</text>
<text x="362.9" y="368.7">2</text>
<text x="27.9" y="372.5" transform="rotate(-90 27.9 372.5)">3</text>
<text x="31.4" y="372.5" transform="rotate(-90 31.4 372.5)">1</text>
<text x="42" y="372.5" transform="rotate(-90 42 372.5)">3</text>
<text x="45.5" y="372.5" transform="rotate(-90 45.5 372.5)">1</text>
<text x="56.1" y="372.5" transform="rotate(-90 56.1 372.5)">3</text>
<text x="59.6" y="372.5" transform="rotate(-90 59.6 372.5)">1</text>
<text x="301.2" y="375.7">2</text>
<text x="301.2" y="372.2">3</text>
<text x="304.7" y="377.5">2</text>
<text x="304.7" y="373.9">3</text>
<text x="362.9" y="372.2">1</text>
<text x="27.9" y="381.6" transform="rotate(-90 27.9 381.6)">4</text>
<text x="31.4" y="381.6" transform="rotate(-90 31.4 381.6)">2</text>
<text x="42" y="381.6" transform="rotate(-90 42 381.6)">4</text>
<text x="45.5" y="381.6" transform="rotate(-90 45.5 381.6)">2</text>
<text x="56.1" y="381.6" transform="rotate(-90 56.1 381.6)">4</text>
<text x="59.6" y="381.6" transform="rotate(-90 59.6 381.6)">2</text>
<text x="301.2" y="379.2">1</text>
<text x="304.7" y="381">1</text>
</g>
<g font-size="3.2" fill="#f00">
<text x="283.6" y="100.5">4</text>
<text x="283.6" y="107.6">6</text>
<text x="287.1" y="102.3">VCC</text>
<text x="287.1" y="109.4">VCC</text>
<text x="388.6" y="141.1">AVCC</text>
<text x="398.8" y="139.3">18</text>
<text x="101.5" y="287.5">V+</text>
<text x="107.8" y="285.8">7</text>
</g>
</svg>
